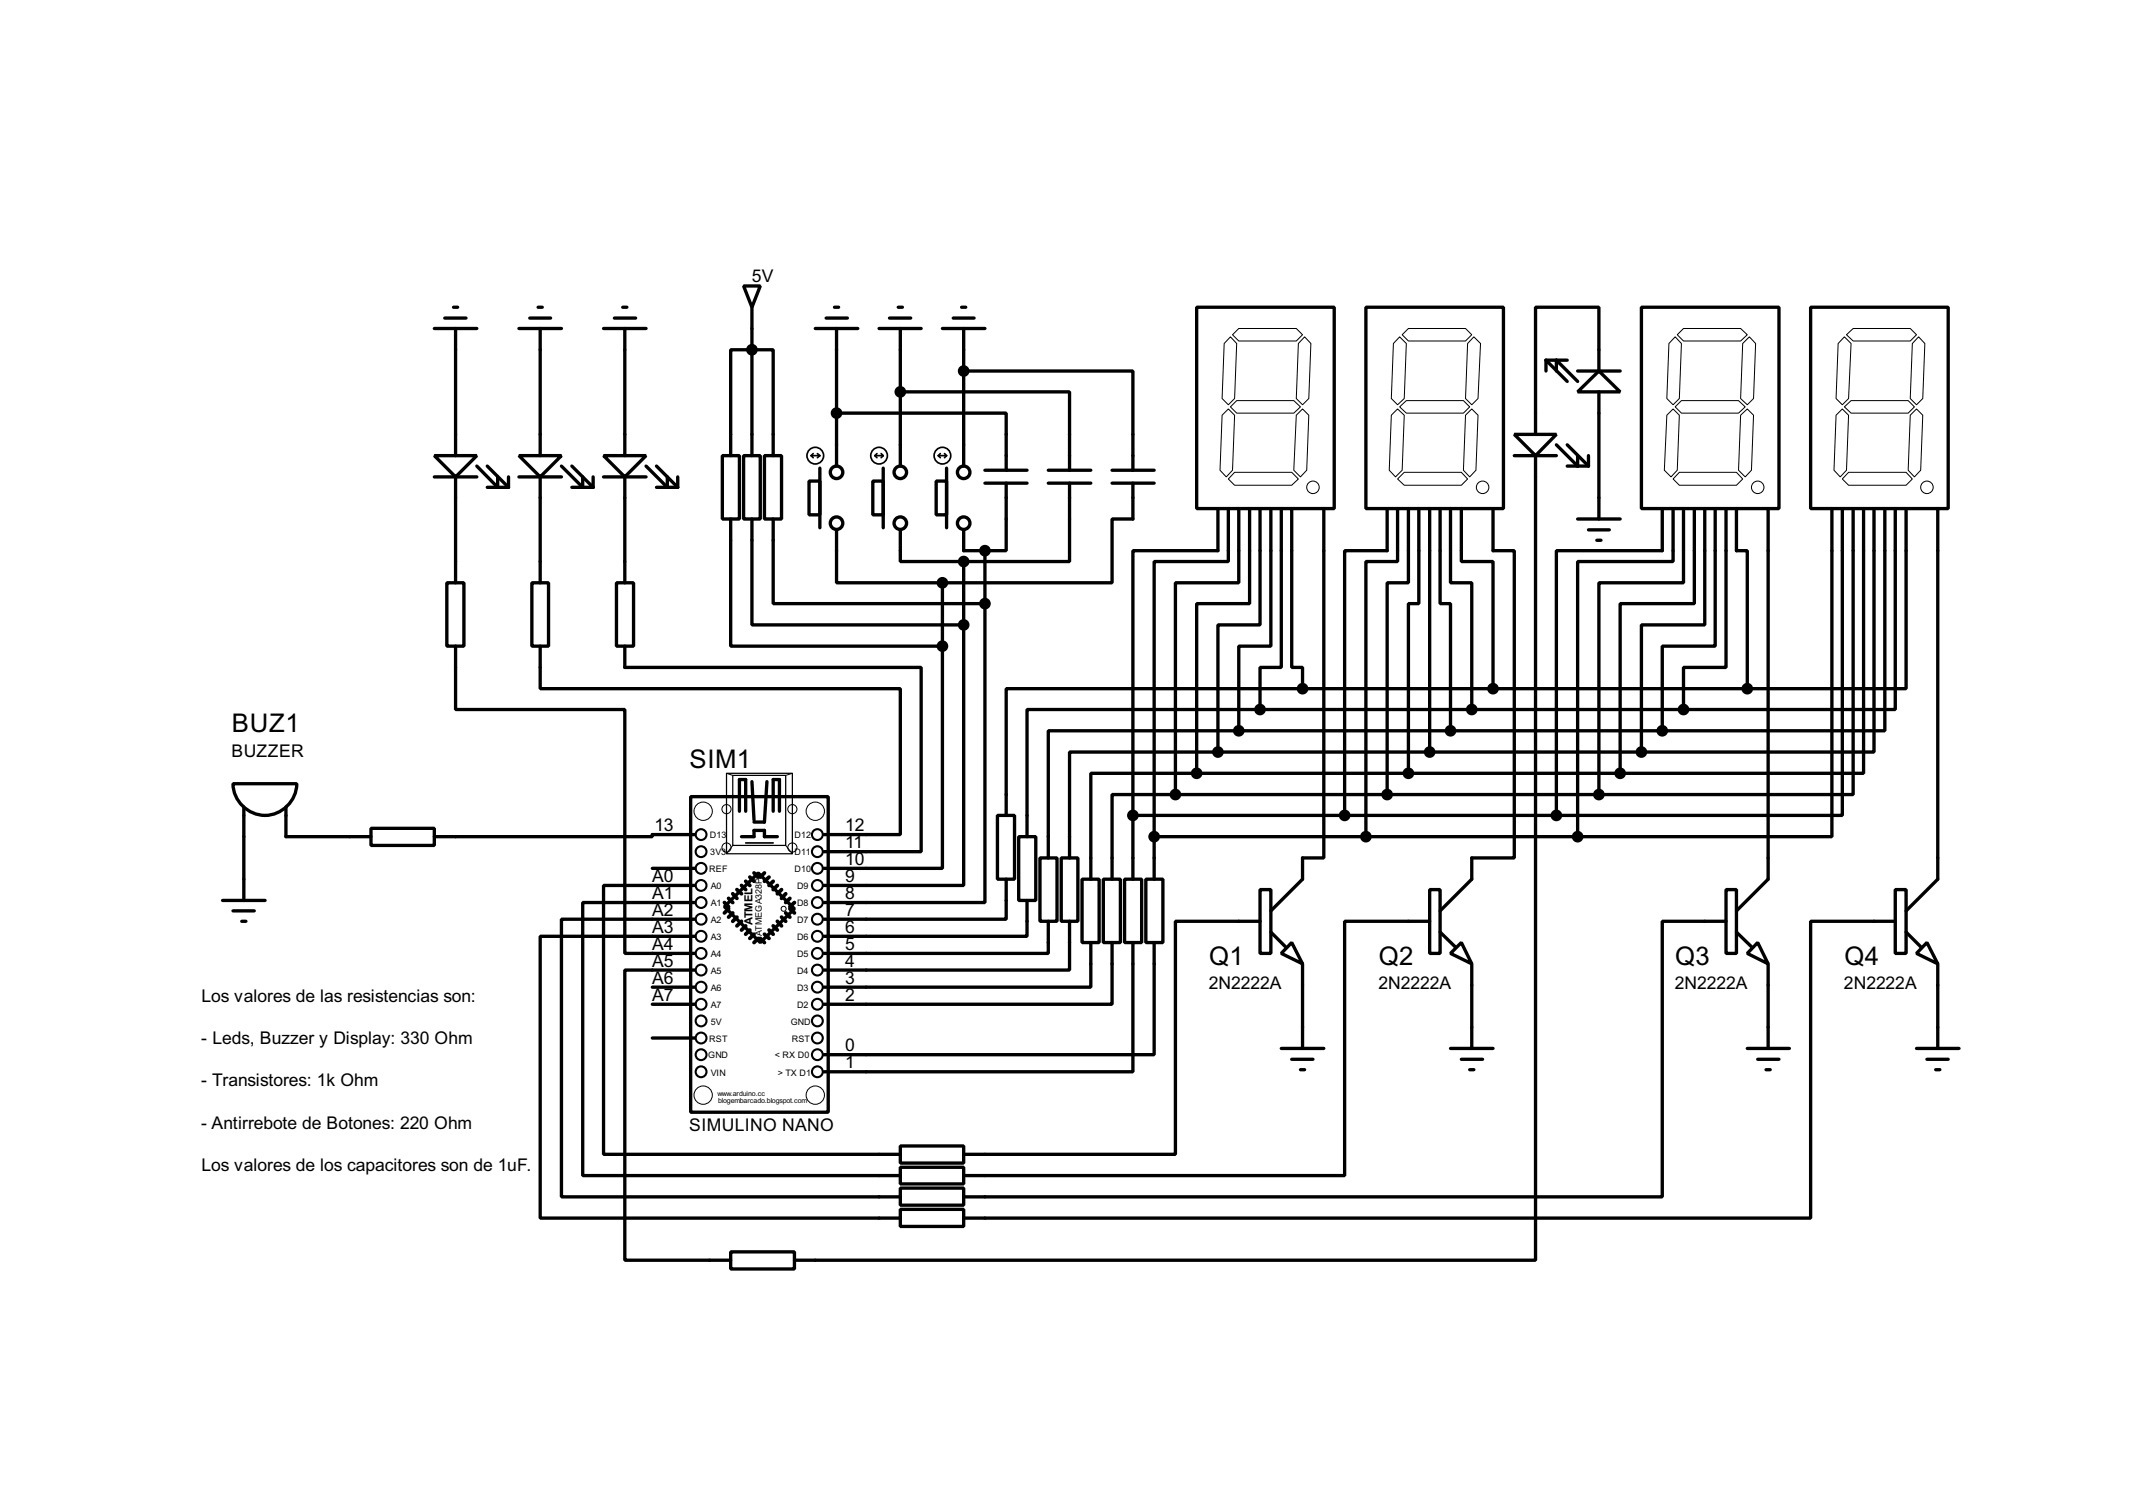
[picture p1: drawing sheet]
<svg xmlns="http://www.w3.org/2000/svg" width="256mm" height="180mm" viewBox="0 0 256 180" stroke-linecap="round" stroke-linejoin="round" font-family="sans-serif">
<g fill="none" stroke="#000" stroke-width=".4">
<path d="M52.1 39.4h5.1M53.4 38.2h2.5M54.4 36.9h.5M54.7 39.4v15.3M62.3 39.4h5.1M63.6 38.2h2.5M64.6 36.9h.5M64.8 39.4v15.3M72.4 39.4h5.1M73.7 38.2h2.6M74.7 36.9h.5M75 39.4v15.3"/>
<path d="M89.2 34.3h2l-1 2.6zM90.2 36.9v17.8M97.8 39.4h5.1M99.1 38.2h2.6M100.1 36.9h.5M100.4 39.4v16.5M105.5 39.4h5M106.7 38.2h2.6M107.8 36.9h.5M108 39.4v16.5M113.1 39.4h5.1M114.4 38.2h2.5"/>
<path d="M115.4 36.9h.5M115.6 39.4v16.5M143.6 36.9h16.5v24.1h-16.5zM163.9 36.9h16.5v24.1h-16.5zM196.9 36.9h16.5v24.1h-16.5zM217.2 36.9h16.5v24.1h-16.5zM52.1 54.7h5.1l-2.5 2.5zM52.1 57.2h5.1M54.7 57.2v12.7M57.2 55.9l2.5 2.6v-1.3M58.5 58.5h2.5M58.5 55.9l2.5 2.6"/>
<path d="M61 57.2v1.3M62.3 54.7h5.1l-2.6 2.5zM62.3 57.2h5.1M64.8 57.2v12.7M67.4 55.9l2.5 2.6v-1.3M68.6 58.5h2.6M68.6 55.9l2.6 2.6M71.2 57.2v1.3M72.4 54.7h5.1l-2.5 2.5zM72.4 57.2h5.1M75 57.2v12.7M77.5 55.9l2.6 2.6v-1.3"/>
<path d="M78.8 55.9l2.5 2.6M78.8 58.5h2.5M81.3 57.2v1.3M86.7 54.7h2v7.6h-2zM87.7 54.7v-12.7h5.1v12.7M89.2 54.7h2v7.6h-2zM91.7 54.7h2.1v7.6h-2.1zM97.1 57.7h1.3v4.1h-1.3zM98.4 56.2v7.1M100.4 49.6h20.3v6.8M104.7 57.7h1.3v4.1h-1.3zM106 56.2v7.1"/>
<path d="M108 47h20.3v9.4M112.3 57.7h1.3v4.1h-1.3zM113.6 56.2v7.1M115.6 44.5h20.3v11.9M118.2 56.4h5M118.2 58h5M120.7 58v8.1h-2.5M125.8 56.4h5.1M125.8 58h5.1M128.3 58v9.4h-12.7M133.4 56.4h5.1M133.4 58h5.1"/>
<path d="M135.9 58v4.3h-2.5v7.6h-20.3M181.7 52.1h5l-2.5 2.6zM181.7 54.7h5M184.2 54.7v96.5h-88.9M185.5 43.2l2.5 2.6M185.5 43.2v1.3M185.5 43.2h2.5M186.7 44.5v-1.3l2.6 2.6M186.7 53.4l2.6 2.5v-1.2M188 53.4l2.6 2.5M188 55.9h2.6M189.3 47l2.5-2.5 2.6 2.5z"/>
<path d="M189.3 44.5h5.1M190.6 54.7v1.2M191.8 44.5v-7.6h-7.6v15.2M191.8 47v15.3M53.6 69.9h2.1v7.6h-2.1zM54.7 77.5v7.6h20.3v29.3h8.4M63.8 69.9h2v7.6h-2zM64.8 77.5v5.1h43.2v17.5h-9.1M74 69.9h2v7.6h-2zM75 77.5v2.6h35.5v22.1h-11.6M87.7 62.3v15.2h25.4M90.2 62.3v12.7h25.4"/>
<path d="M92.8 62.3v10.1h25.4M100.4 63.6v6.3h12.7M108 63.6v3.8h7.6M113.1 77.5v26.7h-14.2M113.1 69.9v7.6M115.6 75v31.2h-16.7M115.6 63.6v2.5h2.6M115.6 67.4v7.6M118.2 72.4v35.9h-19.3M118.2 66.1v6.3M146.1 61v5.1h-10.2v31.7M147.4 61v6.4h-8.9v33"/>
<path d="M148.6 61v8.9h-7.6v25.4M149.9 61v11.4h-6.3v20.4M151.2 61v14h-5.1v15.2M152.5 61v16.5h-3.9v10.2M153.7 61v19.1h-2.5v5M155 61v19.1h1.3v2.5M158.8 61v41.9h-2.5v2.6l-3.8 3.8M166.4 61v5.1h-5.1v31.7M167.7 61v6.4h-3.8v33M169 61v8.9h-2.6v25.4M170.2 61v11.4h-1.2v20.4M171.5 61v29.2"/>
<path d="M172.8 61v11.4h1.2v15.3M174 61v8.9h2.6v15.2M175.3 61v6.4h3.8v15.2M179.1 61v5.1h2.6v36.8h-5.1v2.6l-3.8 3.8M189.3 62.3h5.1M190.6 63.6h2.5M191.6 64.8h.5M199.4 61v5.1h-12.7v31.7M200.7 61v6.4h-11.4v33M202 61v8.9h-10.2v25.4M203.3 61v11.4h-8.9v20.4M204.5 61v14h-7.6v15.2"/>
<path d="M205.8 61v16.5h-6.4v10.2M207.1 61v19.1h-5.1v5M208.3 61v5.1h1.3v16.5M212.1 61v44.5l-3.8 3.8M219.8 61v39.4h-30.5M221 61v36.8h-34.3M222.3 61v34.3h-30.5M223.6 61v31.8h-29.2M224.8 61v29.2h-27.9M226.1 61v26.7h-26.7M227.4 61v24.1h-25.4M228.7 61v21.6h-19.1"/>
<path d="M232.5 61v44.5l-3.8 3.8M28 94h7.6a3.8 3.8 0 0 1-3.8 3.8 3.8 3.8 0 0 1-3.8-3.8zM29.3 96.8v11.2M34.3 96.8v3.6h10.2M44.5 99.4h7.6v2h-7.6zM82.9 95.6h16.5v37.8h-16.5zM88.7 97.3v-3.8h.8v3.8M90.2 93.8l.3 4.6M92 93.8l-.3 4.8h-1.2M92.8 97.3v-3.8h.7v3.8M119.7 97.8h2v7.7h-2zM135.9 97.8h50.8"/>
<path d="M135.9 97.8v7.7M141 95.3h-7.6v10.2M141 95.3h50.8M143.6 92.8h-12.7v12.7M143.6 92.8h50.8M146.1 90.2h-17.8v12.7M146.1 90.2h50.8M148.6 87.7h-22.8v15.2M148.6 87.7h50.8M151.2 85.1h-28v15.3M151.2 85.1h50.8M156.3 82.6h-35.6v15.2"/>
<path d="M156.3 82.6h53.3M26.7 108h5.1M28 109.3h2.5M29 110.5h.5M78.3 118.4h5.1M78.3 104.2h5.1M83.4 116.4h-8.4v34.8h12.7M83.4 112.3h-18.6v33.8h43.2M83.4 110.3h-16v33.3h40.6M83.4 108.3h-13.5v32.7h38.1M83.4 106.2h-11v32.3h35.6M83.4 100.1h-5.1v.3h-26.2"/>
<path d="M86.9 108.8l4.1-4.1 4.3 4.3-4.1 4.1zM89 100.4h1.5v-.8h1.2v.8h1.6M120.7 105.5v4.8h-21.8M122.2 100.4h2.1v7.6h-2.1zM123.2 108v4.3h-24.3M124.8 102.9h2v7.6h-2zM125.8 110.5v3.9h-26.9M127.3 102.9h2v7.6h-2zM128.3 110.5v5.9h-29.4M129.8 105.5h2.1v7.6h-2.1zM130.9 113.1v5.3h-32M132.4 105.5h2v7.6h-2z"/>
<path d="M133.4 113.1v7.4h-34.5M134.9 105.5h2.1v7.6h-2.1zM135.9 113.1v15.5h-37M137.5 105.5h2v7.6h-2zM138.5 113.1v13.4h-39.6M138.5 100.4h50.8M138.5 100.4v5.1M151.2 106.7h1.3v7.7h-1.3zM151.2 110.5h-10.2v28h-25.4M152.5 111.8l1.7 1.8M155 113.1l1.3 2.5-2.6-1.2zM156.3 115.6v10.2"/>
<path d="M171.5 106.7h1.3v7.7h-1.3zM171.5 110.5h-10.2v30.5h-45.7M172.8 111.8l1.8 1.8M174 114.4l1.3-1.3 1.3 2.5zM176.6 115.6v10.2M207.1 106.7h1.2v7.7h-1.2zM207.1 110.5h-7.7v33.1h-83.8M208.3 111.8l1.8 1.8M210.9 113.1l1.2 2.5-2.5-1.2zM212.1 115.6v10.2M227.4 106.7h1.3v7.7h-1.3zM227.4 110.5h-10.2v35.6h-101.6"/>
<path d="M228.7 111.8l1.7 1.8M231.2 113.1l1.3 2.5-2.6-1.2zM232.5 115.6v10.2M78.3 120.5h5.1M78.3 124.5h5.1M108 137.5h7.6v2h-7.6zM153.7 125.8h5.1M155 127.1h2.5M156 128.3h.5M174 125.8h5.1M175.3 127.1h2.6M176.3 128.3h.5"/>
<path d="M209.6 125.8h5.1M210.9 127.1h2.5M211.9 128.3h.5M229.9 125.8h5.1M231.2 127.1h2.5M232.2 128.3h.5M87.7 150.2h7.6v2h-7.6zM108 145.1h7.6v2h-7.6zM108 142.5h7.6v2.1h-7.6zM108 140h7.6v2h-7.6z"/>
<circle cx="100.3" cy="56.7" r=".75"/>
<circle cx="108" cy="56.7" r=".75"/>
<circle cx="115.6" cy="56.7" r=".75"/>
<circle cx="100.3" cy="62.8" r=".75"/>
<circle cx="108" cy="62.8" r=".75"/>
<circle cx="115.6" cy="62.8" r=".75"/>
</g>
<g fill="none" stroke="#000" stroke-width=".12">
<path d="M146.6 49.8l.8-.7 .7 .7-.2 6.6-.8 .8-.7-.8zM147.6 48.8l.8-.7h6.8l.8 .7-.8 .8h-6.8zM147.6 40.4l.8 .8-.3 6.6-.7 .8-.8-.8 .3-6.6zM147.9 40.2l.7-.8h6.9l.8 .8-.8 .7h-6.9zM148.1 56.7h6.9l.8 .8-.8 .7h-6.9l-.7-.7zM155.5 49.8l.8-.7 .7 .7-.2 6.6-.8 .8-.8-.8zM156.5 40.4l.8 .8-.3 6.6-.7 .8-.8-.8 .3-6.6zM166.9 49.8l.8-.7 .8 .7-.3 6.6-.8 .8-.7-.8zM167.9 48.8l.8-.7h6.9l.7 .7-.7 .8h-6.9zM167.9 40.4l.8 .8-.2 6.6-.8 .8-.8-.8 .3-6.6zM168.2 40.2l.8-.8h6.8l.8 .8-.8 .7h-6.8zM168.5 56.7h6.8l.8 .8-.8 .7h-6.8l-.8-.7z"/>
<path d="M175.8 49.8l.8-.7 .7 .7-.2 6.6-.8 .8-.7-.8zM176.8 40.4l.8 .8-.3 6.6-.7 .8-.8-.8 .3-6.6zM200 49.8l.7-.7 .8 .7-.3 6.6-.7 .8-.8-.8zM201 40.4l.7 .8-.2 6.6-.8 .8-.7-.8 .2-6.6zM201.2 40.2l.8-.8h6.8l.8 .8-.8 .7h-6.8zM201.5 56.7h6.8l.8 .8-.8 .7h-6.8l-.8-.7zM201.7 48.1h6.9l.8 .7-.8 .8h-6.9l-.7-.8zM208.8 49.8l.8-.7 .8 .7-.3 6.6-.7 .8-.8-.8zM209.1 41.2l.8-.8 .7 .8-.2 6.6-.8 .8-.8-.8zM220.3 49.8l.7-.7 .8 .7-.3 6.6-.7 .8-.8-.8zM221.3 48.8l.8-.7h6.8l.8 .7-.8 .8h-6.8zM221.3 40.4l.8 .8-.3 6.6-.8 .8-.7-.8 .2-6.6z"/>
<path d="M221.5 40.2l.8-.8h6.9l.7 .8-.7 .7h-6.9zM221.8 56.7h6.9l.7 .8-.7 .7h-6.9l-.8-.7zM229.2 49.8l.7-.7 .8 .7-.3 6.6-.7 .8-.8-.8zM230.2 40.4l.7 .8-.2 6.6-.8 .8-.7-.8 .2-6.6zM87.2 92.8l.7 .2M95.1 92.8l-.8 .2M87.9 101.4l-.7 1M94.3 101.4l.8 1"/>
<circle cx="157.5" cy="58.5" r=".75"/>
<circle cx="177.8" cy="58.5" r=".75"/>
<circle cx="210.8" cy="58.5" r=".75"/>
<circle cx="231.1" cy="58.5" r=".75"/>
<circle cx="84.3" cy="97.3" r="1.1"/>
<circle cx="87.1" cy="97.1" r=".55"/>
<circle cx="95" cy="97.1" r=".55"/>
<circle cx="97.8" cy="97.3" r="1.1"/>
<circle cx="87.1" cy="101.7" r=".55"/>
<circle cx="94" cy="109" r=".3"/>
<circle cx="95" cy="101.7" r=".55"/>
<circle cx="84.3" cy="131.4" r="1.1"/>
<circle cx="97.8" cy="131.4" r="1.1"/>
</g>
<path d="M87.2 92.8h7.9v9.6h-7.9zM87.9 93h6.4v8.4h-6.4z" fill="none" stroke="#000" stroke-width=".15"/>
<g fill="none" stroke="#000" stroke-width=".2">
<path d="M97.3 54.7h1.1M97.3 54.7l.3 .2M97.6 54.4l-.3 .3M98.1 54.4l.3 .3M98.4 54.7l-.3 .2M105 54.7h1M105 54.7l.2 .2M105.2 54.4l-.2 .3M105.7 54.4l.3 .3M106 54.7l-.3 .2M112.6 54.7h1M112.6 54.7l.2 .2"/>
<path d="M112.8 54.4l-.2 .3M113.3 54.4l.3 .3M113.6 54.7l-.3 .2M89.5 101.1h3.3"/>
<circle cx="97.8" cy="54.7" r="1"/>
<circle cx="105.4" cy="54.7" r="1"/>
<circle cx="113" cy="54.7" r="1"/>
</g>
<g fill="none" stroke="#000" stroke-width=".45">
<path d="M86.9 108.3l.5 .5M87.4 109l-.5 .5M87.4 107.8l.5 .5M87.9 109.5l-.5 .5M87.9 107.2l.5 .6M88.4 110l-.5 .5M88.4 106.7l.6 .5M89 110.5l-.6 .6M89 106.2l.5 .5M89.5 111.1l-.5 .5M89.5 105.7l.5 .5M90 111.6l-.5 .5"/>
<path d="M90 105.2l.5 .5M90.5 112.1l-.5 .5M90.5 104.7l.5 .5M91 112.6l-.5 .5M91.2 112.6l.5 .5M91.7 104.7l-.5 .5M91.7 112.1l.6 .5M92.3 105.2l-.6 .5M92.3 111.6l.5 .5M92.8 105.7l-.5 .5M92.8 111.1l.5 .5M93.3 106.2l-.5 .5"/>
<path d="M93.3 110.5l.5 .6M93.8 106.7l-.5 .5M93.8 110l.5 .5M94.3 107.2l-.5 .6M94.3 109.5l.5 .5M94.8 107.8l-.5 .5M94.8 109l.5 .5M95.3 108.3l-.5 .5"/>
</g>
<g fill="none" stroke="#000" stroke-width=".25">
<circle cx="84.1" cy="118.4" r=".65"/>
<circle cx="84.1" cy="110.3" r=".65"/>
<circle cx="84.1" cy="102.2" r=".65"/>
<circle cx="84.1" cy="114.4" r=".65"/>
<circle cx="84.1" cy="106.2" r=".65"/>
<circle cx="84.1" cy="104.2" r=".65"/>
<circle cx="84.1" cy="112.3" r=".65"/>
<circle cx="84.1" cy="100.1" r=".65"/>
<circle cx="84.1" cy="108.3" r=".65"/>
<circle cx="84.1" cy="116.4" r=".65"/>
<circle cx="98" cy="100.1" r=".65"/>
<circle cx="98" cy="110.3" r=".65"/>
<circle cx="98" cy="108.3" r=".65"/>
<circle cx="98" cy="102.2" r=".65"/>
<circle cx="98" cy="114.4" r=".65"/>
<circle cx="98" cy="106.2" r=".65"/>
<circle cx="98" cy="116.4" r=".65"/>
<circle cx="98" cy="118.4" r=".65"/>
<circle cx="98" cy="112.3" r=".65"/>
<circle cx="98" cy="104.2" r=".65"/>
<circle cx="84.1" cy="128.6" r=".65"/>
<circle cx="84.1" cy="126.5" r=".65"/>
<circle cx="84.1" cy="124.5" r=".65"/>
<circle cx="84.1" cy="120.5" r=".65"/>
<circle cx="84.1" cy="122.5" r=".65"/>
<circle cx="98" cy="120.5" r=".65"/>
<circle cx="98" cy="128.6" r=".65"/>
<circle cx="98" cy="126.5" r=".65"/>
<circle cx="98" cy="122.5" r=".65"/>
<circle cx="98" cy="124.5" r=".65"/>
</g>
<g fill="#000" stroke="#000" stroke-width=".4">
<circle cx="90.2" cy="42" r=".5"/>
<circle cx="100.3" cy="49.6" r=".5"/>
<circle cx="108" cy="47" r=".5"/>
<circle cx="115.6" cy="44.5" r=".5"/>
<circle cx="113" cy="69.9" r=".5"/>
<circle cx="113" cy="77.5" r=".5"/>
<circle cx="115.6" cy="75" r=".5"/>
<circle cx="115.6" cy="67.4" r=".5"/>
<circle cx="118.1" cy="66.1" r=".5"/>
<circle cx="118.1" cy="72.4" r=".5"/>
<circle cx="135.9" cy="97.8" r=".5"/>
<circle cx="141" cy="95.3" r=".5"/>
<circle cx="143.5" cy="92.8" r=".5"/>
<circle cx="146.1" cy="90.2" r=".5"/>
<circle cx="148.6" cy="87.7" r=".5"/>
<circle cx="151.1" cy="85.1" r=".5"/>
<circle cx="156.2" cy="82.6" r=".5"/>
<circle cx="161.3" cy="97.8" r=".5"/>
<circle cx="166.4" cy="95.3" r=".5"/>
<circle cx="168.9" cy="92.8" r=".5"/>
<circle cx="171.5" cy="90.2" r=".5"/>
<circle cx="174" cy="87.7" r=".5"/>
<circle cx="176.5" cy="85.1" r=".5"/>
<circle cx="179.1" cy="82.6" r=".5"/>
<circle cx="186.7" cy="97.8" r=".5"/>
<circle cx="191.8" cy="95.3" r=".5"/>
<circle cx="194.3" cy="92.8" r=".5"/>
<circle cx="196.9" cy="90.2" r=".5"/>
<circle cx="199.4" cy="87.7" r=".5"/>
<circle cx="201.9" cy="85.1" r=".5"/>
<circle cx="209.6" cy="82.6" r=".5"/>
<circle cx="138.4" cy="100.4" r=".5"/>
<circle cx="163.8" cy="100.4" r=".5"/>
<circle cx="189.2" cy="100.4" r=".5"/>
</g>
<g font-size="3.5">
<text x="27.8" y="87.8">BUZ1</text>
<text x="82.7" y="92.1">SIM1</text>
<text x="145.1" y="115.8">Q1</text>
<text x="165.4" y="115.8">Q2</text>
<text x="201" y="115.8">Q3</text>
<text x="221.3" y="115.8">Q4</text>
</g>
<g font-size="2.4">
<text x="90.2" y="33.9">5V</text>
<text x="27.8" y="90.8">BUZZER</text>
<text x="78.5" y="99.7">13</text>
<text x="101.4" y="101.8">11</text>
<text x="101.4" y="99.7">12</text>
<text x="78.2" y="107.9">A1</text>
<text x="78.2" y="105.8">A0</text>
<text x="101.4" y="107.9">8</text>
<text x="101.4" y="105.8">9</text>
<text x="101.4" y="103.8">10</text>
<text x="78.2" y="114">A4</text>
<text x="78.2" y="111.9">A3</text>
<text x="78.2" y="109.9">A2</text>
<text x="101.4" y="114">5</text>
<text x="101.4" y="111.9">6</text>
<text x="101.4" y="109.9">7</text>
<text x="78.2" y="116">A5</text>
<text x="78.2" y="118">A6</text>
<text x="101.4" y="118">3</text>
<text x="101.4" y="116">4</text>
<text x="145" y="118.7">2N2222A</text>
<text x="165.4" y="118.7">2N2222A</text>
<text x="200.9" y="118.7">2N2222A</text>
<text x="221.2" y="118.7">2N2222A</text>
<text x="24.2" y="125.2">- Leds, Buzzer y Display: 330 Ohm</text>
<text x="24.2" y="120.2">Los valores de las resistencias son:</text>
<text x="78.2" y="120.1">A7</text>
<text x="101.4" y="120.1">2</text>
<text x="24.2" y="130.3">- Transistores: 1k Ohm</text>
<text x="101.4" y="126.1">0</text>
<text x="101.4" y="128.2">1</text>
<text x="24.2" y="135.4">- Antirrebote de Botones: 220 Ohm</text>
<text x="82.7" y="135.6">SIMULINO NANO</text>
<text x="24.2" y="140.5">Los valores de los capacitores son de 1uF.</text>
</g>
<text font-size="1.5" x="90.3" y="110.9" transform="rotate(-90 90.3 110.9)">ATMEL</text>
<g font-size="1.2">
<text x="85.2" y="100.6">D13</text>
<text x="95.3" y="100.6">D12</text>
<text x="85.1" y="104.6">REF</text>
<text x="85.2" y="102.6">3V3</text>
<text x="85.3" y="106.7">A0</text>
<text x="95.3" y="102.6">D11</text>
<text x="95.3" y="104.6">D10</text>
<text x="95.6" y="106.7">D9</text>
<text x="85.3" y="112.8">A3</text>
<text x="85.3" y="110.7">A2</text>
<text x="85.3" y="108.7">A1</text>
<text x="91.4" y="112.2" transform="rotate(-90 91.4 112.2)">ATMEGA328P</text>
<text x="95.6" y="108.7">D8</text>
<text x="95.6" y="110.7">D7</text>
<text x="95.6" y="112.8">D6</text>
<text x="85.3" y="118.9">A6</text>
<text x="85.3" y="116.8">A5</text>
<text x="85.3" y="114.8">A4</text>
<text x="95.6" y="114.8">D5</text>
<text x="95.6" y="116.8">D4</text>
<text x="95.6" y="118.9">D3</text>
<text x="85.1" y="125">RST</text>
<text x="85.3" y="122.9">5V</text>
<text x="85.3" y="120.9">A7</text>
<text x="94.9" y="122.9">GND</text>
<text x="95" y="125">RST</text>
<text x="95.6" y="120.9">D2</text>
<text x="85" y="127">GND</text>
<text x="85.3" y="129">VIN</text>
<text x="93" y="127">&lt; RX D0</text>
<text x="93.3" y="129">&gt; TX D1</text>
</g>
<g font-size="1">
<text x="86.1" y="131.5">www.arduino.cc</text>
<text x="86.2" y="132.3">blogembarcado.blogspot.com</text>
</g>
</svg>
